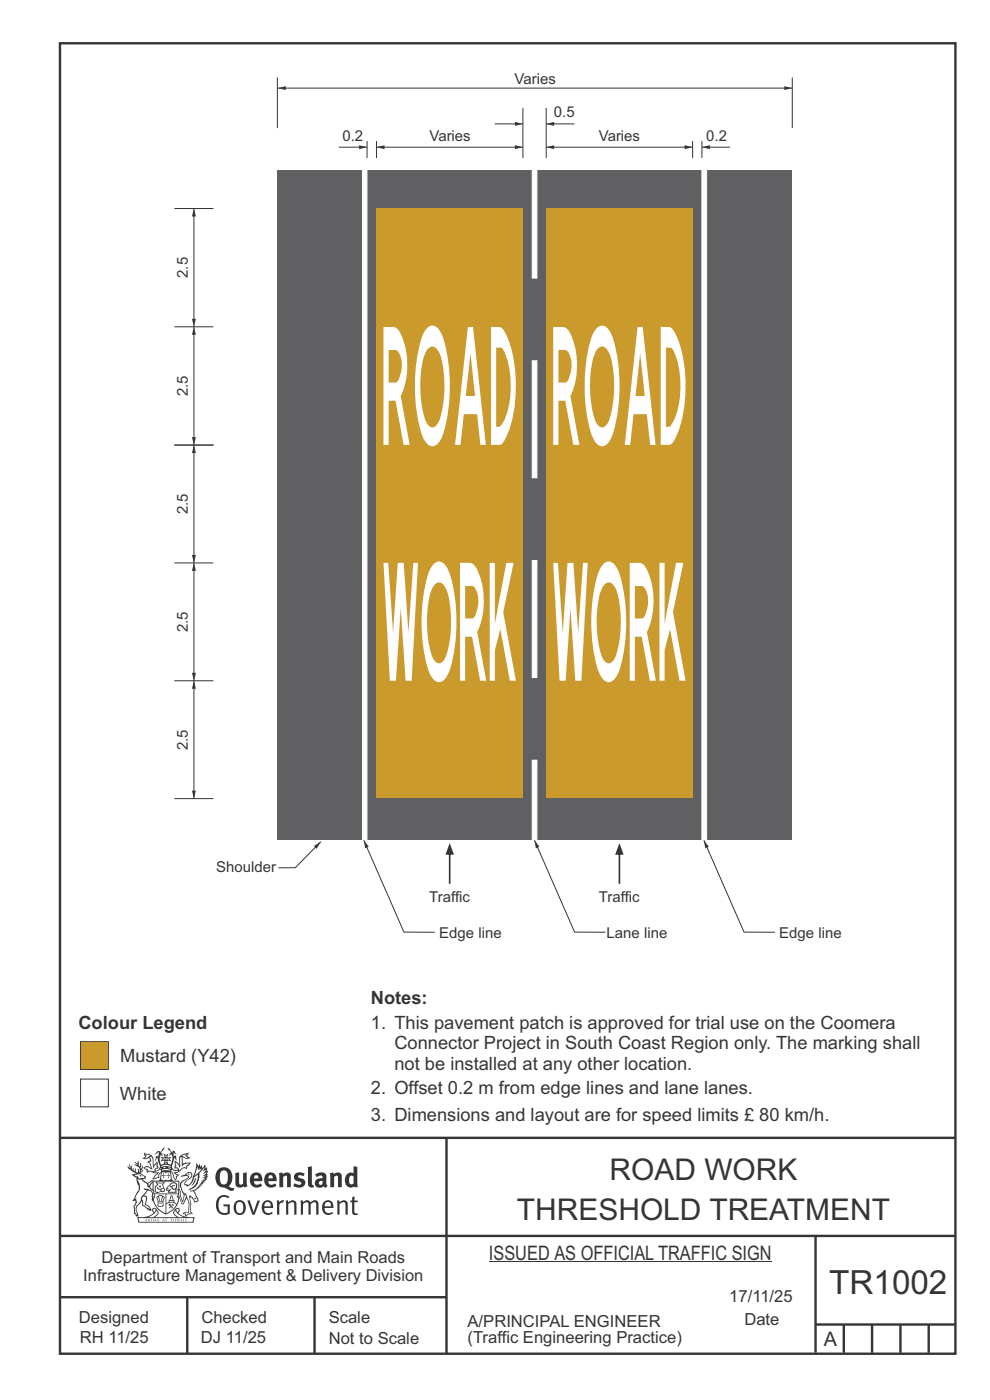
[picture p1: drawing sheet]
<svg xmlns="http://www.w3.org/2000/svg" width="210mm" height="297mm" viewBox="0 0 210 297" stroke-linecap="round" stroke-linejoin="round" font-family="sans-serif">
<g fill="none" stroke="#373435" stroke-width=".51">
<path d="M12.7 9.2h190v278h-190zM12.7 241.4h190M94.7 241.4v45.8M12.7 275.2h82M12.7 262.2h190.1M39.7 275.2v12M66.7 275.2v12M173 262.1v24.9M173 281h29.6M179 281v6M185 281v6M191 281v6"/>
<path d="M197 281v6"/>
</g>
<g fill="#373435">
<path d="M47 248.4a2.55 2.55 0 0 0 0 2.7l.3 .2a.81 .81 0 0 0 1-1v-.5a1.04 1.04 0 0 0-1.1-1.5zM46.3 248.1a1.82 1.82 0 0 1 2.1-.2 1.82 1.82 0 0 1 .9 1.8 2.29 2.29 0 0 1-.8 2l.7 .3h.5l-.2 .6a2.87 2.87 0 0 1-2-.7 2.12 2.12 0 0 1-1.7-3.1z" fill-rule="evenodd"/>
<path d="M49.9 248.9l.8-.2v2a.46 .46 0 0 0 .3 .6 .46 .46 0 0 0 .6-.3v-2.1l.7-.2v2.4l.2 .5-.5 .3-.3-.3a1.02 1.02 0 0 1-1.2 .3 1.02 1.02 0 0 1-.6-1.1z" fill-rule="evenodd"/>
<path d="M54 249.5l-.1 .5h.9a.49 .49 0 0 0-.2-.6 .49 .49 0 0 0-.6 .1zM53.4 249.1a1.34 1.34 0 0 1 1.6-.2 1.34 1.34 0 0 1 .6 1.5v.2h-1.7a.77 .77 0 0 0 .5 .8 .77 .77 0 0 0 .9-.4l.3 .5a1.59 1.59 0 0 1-2 .2 1.59 1.59 0 0 1-.5-2.1z" fill-rule="evenodd"/>
<path d="M57 249.5l-.1 .5h1a.49 .49 0 0 0-.2-.6 .49 .49 0 0 0-.7 .1zM56.4 249.1a1.34 1.34 0 0 1 1.6-.2 1.34 1.34 0 0 1 .7 1.5v.2h-1.8a.77 .77 0 0 0 .5 .8 .77 .77 0 0 0 .9-.4l.4 .5a1.59 1.59 0 0 1-2.1 .2 1.59 1.59 0 0 1-.5-2.1z" fill-rule="evenodd"/>
<path d="M59.2 248.9l.7-.2 .1 .4a.95 .95 0 0 1 1-.3 .95 .95 0 0 1 .7 .8v2.3h-.8v-2.3a.46 .46 0 0 0-.8 .1v2.2h-.8z" fill-rule="evenodd"/>
<path d="M62.6 249.1a1.75 1.75 0 0 1 2-.1l-.2 .5-.6-.2a.43 .43 0 0 0-.6 .3l.4 .3a1.04 1.04 0 0 1 1.2 1.1 1.04 1.04 0 0 1-1.4 1l-1.2-.4 .3-.6 1 .4 .4-.4a.88 .88 0 0 0-1-.5l-.4-.2-.1-.4z" fill-rule="evenodd"/>
<path d="M65.3 247.6l.8-.2 .1 3.8 .3 .2 .1 .4a.88 .88 0 0 1-1 0 .88 .88 0 0 1-.3-1z" fill-rule="evenodd"/>
<path d="M67.8 250.6a.43 .43 0 0 0-.1 .7 .43 .43 0 0 0 .7-.1v-.7zM66.8 249.1a1.7 1.7 0 0 1 2.4 .1v1.9l.3 .4-.4 .5-.5-.4a1.03 1.03 0 0 1-1.7-.1 1.03 1.03 0 0 1 .8-1.5h.7v-.4a.8 .8 0 0 0-1.2 .1z" fill-rule="evenodd"/>
<path d="M70 248.9l.7-.2 .1 .4a.95 .95 0 0 1 1-.3 .95 .95 0 0 1 .7 .8v2.3h-.8v-2.3a.46 .46 0 0 0-.8 .1v2.2h-.8z" fill-rule="evenodd"/>
<path d="M74.3 249.5a1.48 1.48 0 0 0 0 1.7h.5l.2-.1v-1.5l-.3-.2zM75 247.4l.8 .1 .1 4.4h-.7l-.1-.2a1.26 1.26 0 0 1-1.4 0 1.26 1.26 0 0 1-.5-1.3 1.29 1.29 0 0 1 .4-1.4 1.29 1.29 0 0 1 1.4-.1z" fill-rule="evenodd"/>
<path d="M46.4 253.9a1.72 1.72 0 0 1 2.3 0l-.3 .3a1.24 1.24 0 0 0-1.4-.2 1.24 1.24 0 0 0-.6 1.4 1.49 1.49 0 0 0 1.2 1.9l.7-.1v-1.3h-.8l-.1-.4h1.3v1.9a1.93 1.93 0 0 1-2.2 0 1.93 1.93 0 0 1-.7-2.2l.2-.8z" fill-rule="evenodd"/>
<path d="M50.4 255.1a1.65 1.65 0 0 0 .2 2.2 .99 .99 0 0 0 1-1.4 .78 .78 0 0 0-.4-.8 .78 .78 0 0 0-.8 0zM50 254.9a1.33 1.33 0 0 1 1.6-.1 1.33 1.33 0 0 1 .5 1.4 1.31 1.31 0 0 1-1.3 1.6 1.31 1.31 0 0 1-1.2-1.6v-.6z" fill-rule="evenodd"/>
<path d="M52.5 254.7l.4-.1 .9 2.6 .8-2.5h.5l-1.1 3h-.5z" fill-rule="evenodd"/>
<path d="M56.3 255.2l-.2 .7h1.3a.7 .7 0 0 0-.3-.8 .7 .7 0 0 0-.8 .1zM55.9 255a1.22 1.22 0 0 1 1.5-.2 1.22 1.22 0 0 1 .5 1.5h-1.8a.93 .93 0 0 0 .5 1 .93 .93 0 0 0 1.1-.2l.2 .3a1.43 1.43 0 0 1-1.8 .1 1.43 1.43 0 0 1-.6-1.7z" fill-rule="evenodd"/>
<path d="M58.7 254.7l.4-.1 .1 .5 .4-.4 .6-.1-.2 .5a.66 .66 0 0 0-.8 .7v1.9h-.4z" fill-rule="evenodd"/>
<path d="M60.6 254.7l.4-.1 .1 .5a.94 .94 0 0 1 1-.5 .94 .94 0 0 1 .8 .8v2.3h-.5l-.1-2.5a.81 .81 0 0 0-1.2 .3v2.2h-.4z" fill-rule="evenodd"/>
<path d="M63.7 254.7l.5-.1 .1 .5 .4-.3a.78 .78 0 0 1 1.1 .3 .9 .9 0 0 1 1-.5 .9 .9 0 0 1 .8 .8v2.3h-.5l-.1-2.5a.67 .67 0 0 0-1.1 .3v2.2h-.5v-2.4l-.4-.3-.7 .4v2.3h-.5z" fill-rule="evenodd"/>
<path d="M69 255.2l-.1 .7h1.3a.7 .7 0 0 0-.3-.8 .7 .7 0 0 0-.9 .1zM68.7 255a1.22 1.22 0 0 1 1.5-.2 1.22 1.22 0 0 1 .5 1.5h-1.8a.93 .93 0 0 0 .4 1 .93 .93 0 0 0 1.2-.2l.1 .3a1.44 1.44 0 0 1-1.7 .1 1.44 1.44 0 0 1-.6-1.7z" fill-rule="evenodd"/>
<path d="M71.4 254.7l.5-.1 .1 .5a.94 .94 0 0 1 1-.5 .94 .94 0 0 1 .8 .8v2.3h-.5l-.1-2.5a.81 .81 0 0 0-1.2 .3v2.2h-.4z" fill-rule="evenodd"/>
<path d="M74.7 253.9l.5-.1v.9h.7l-.1 .3h-.6v2.2l.1 .2h.5l.1 .3a.75 .75 0 0 1-1.2-.6v-2.1h-.4v-.3h.4z" fill-rule="evenodd"/>
<path d="M30.8 244.9l1.1 .3-.9 .5h-.4l.6-.5zM31.8 245.4h.2a2.44 2.44 0 0 1 .4 1.9l.1 .5 .7-1-.1 .6 .3 .3a.57 .57 0 0 0-.6 .7l-1-.1-.5 .2 .2-.5-.8-.3 .7-.1 .9 .5 .1-.1-.6-1.3-.2-.2h.5zM30.7 244.4l-.1 .5 .2 .4-.6 .4a1.04 1.04 0 0 0 1.4-.1l.2 .6-.3 .1-.2 .4a.94 .94 0 0 1 .8 1.1l-.2-.1a1.16 1.16 0 0 0-1.5-.1l.3 .4 .4 .2 .1 .5 .2 .1 .1-.2a.94 .94 0 0 1 1.1 .2l.8 .1-1.2 1.2a1.13 1.13 0 0 0 1.2-.2l.4-.1-.1-.4 .5-.8a.83 .83 0 0 0-.6 1.1l-.3-.1-.7 .4 1.1-1.4-.5 .1-.5-.1 1.3-.5-.1-.1-.9 .4v-.3l.2-.2 .3 .1 .1-.3-.2-.4v-.6l-.1-.4-.7 1v-.7a1.42 1.42 0 0 0-1.6-1.8z" fill-rule="evenodd"/>
<path d="M38.5 245.2l.5-.2 .7-.1-.6 .3 .8 .5h-.3zM38.3 245.5l.2-.1 .1 2a1.69 1.69 0 0 1 1.6-.6l-.8 .5 .1 .5a1.1 1.1 0 0 0-1.5 .6l-.1-.5-.2-.2h-.5l.3-.4-.3-.7a1.42 1.42 0 0 1 .8 1.1l.2-.1zM37.1 246.2l.1 1-.2 .3 .1 .4h.5l.1 .2a.96 .96 0 0 1-1.1-.1l-.1 .1a1.06 1.06 0 0 0 1.3 .2v.1a.72 .72 0 0 1-1 .2l.3 .5 .6 .2-.4 .2-.1 .6-.2-.3-.4-1.1-.4-.4 .4 .9a1.54 1.54 0 0 0 .7 1.2l.2-.3a.58 .58 0 0 1 .4-.8l.2-.1h-.3l-.5-.3 .9-.5a.93 .93 0 0 1 1.2-.5v.2l.2-.2 .1-.5a.99 .99 0 0 0 .7-.8l-1.3 .1-.3 .2-.1-1.4 .9 .4 .9-.3h-.4l-.5-.4 .4-.7-.6 .2a1.46 1.46 0 0 0-1.4 2.1v.4l-.2-.4z" fill-rule="evenodd"/>
<path d="M35.6 248.9l.2 .1-.1 .3 .4 .1h-.4v.6l-.1-.6h-.3l.3-.1z" fill-rule="evenodd"/>
<path d="M34.6 248.9l.2 .1v.3l.3 .1h-.3l-.1 .6v-.6h-.4l.4-.1z" fill-rule="evenodd"/>
<path d="M34.3 248.8a.57 .57 0 0 1 .9 .2 .57 .57 0 0 1 .9-.2l.2 1.4h-.2a.57 .57 0 0 1-.9 0 .69 .69 0 0 1-1.1 0zM34.2 248.1l-.3 2.1-.2 .4h3l-.2-.4-.3-2.1h-.2v.2l-.8-.1-.8 .1v-.2z" fill-rule="evenodd"/>
<path d="M34.2 252.4a.3 .3 0 0 0 .6 0 .3 .3 0 0 0-.6 0zM33.3 250.9l.3 .3-.3 .4a.79 .79 0 0 0 0 1.3l.8-.2-.1-.3a.55 .55 0 0 1-.7-.6l.1-.1 .2 .3 .3 .2 .8-.2-.4-.7 .4-.4-.7 .2zM33 250.7l1.1 .2 .9-.2-.4 .6 .4 1.2a.56 .56 0 0 1-.8 .3l-.2 .1a.73 .73 0 0 1-.9 .1 .73 .73 0 0 1-.3-1v-.4l.6-.4z" fill-rule="evenodd"/>
<path d="M35.6 251.8l.7-.4a.58 .58 0 0 1 1-.1 .58 .58 0 0 1-.4 .9l-.3-.3a.43 .43 0 0 1 .6-.4 .57 .57 0 0 0-.8 .2l-.2-.1-.3 .1 .4 .2a.55 .55 0 0 0 .9 .4v.5h-1.3l.3-.4-.1-.1-.6 .1 .2-.3-.2-.1zM35.4 251.8l-.1 .2a.39 .39 0 0 0 .2 .6h.3l-.2 .4h1.9l-.1-.8a.86 .86 0 0 0-.1-1.3 .86 .86 0 0 0-1.3 .4z" fill-rule="evenodd"/>
<path d="M36 254.8h.8v.2h-.8zM36.4 253.8l.2 .8h-.4zM36.4 253.5l-.3 .5-.1 .6h-.2v.4l-.7 .4 .2 .1a1.48 1.48 0 0 1 2.1 .2l.2-.1-.6-.5v-.5h-.2l-.1-.6z" fill-rule="evenodd"/>
<path d="M35.8 255.4l.4 .1 .1 .3 .3-.2-.2-.2a.38 .38 0 0 1 .5 .5l-.2-.2-.3 .2 .3 .2-.3 .3-.1-.4-.4 .4-.1-.2 .4-.3-.1-.1-.2 .1z" fill-rule="evenodd"/>
<path d="M34.5 254h.2v.2l-.2 .6h-.2zM33.6 255.3h.9v.2a.55 .55 0 0 1-.8 .4v-.2l-.2-.1zM33.4 254h.2l.2 .8h-.2zM33.6 255l.8-.1 .1 .2h-.8zM33.8 253.7h.5l-.2 1.1h-.1zM33.3 253.8l-.1 .3 .3 1.1a.48 .48 0 0 0-.1 .6 .48 .48 0 0 0 .5 .2h.5a.49 .49 0 0 0 .2-.8l.3-1.1-.1-.3a1.42 1.42 0 0 0-1.5 0z" fill-rule="evenodd"/>
<path d="M33.7 251.5l.4 .1 .1 .3h-.3z" fill-rule="evenodd"/>
<path d="M41.3 250.1l.3-.2-.2 .8-.6 .8h-.2l.5-.7z" fill-rule="evenodd"/>
<path d="M39.7 249l.3-.2 .5 .2a.88 .88 0 0 1-.6 1.1 1.22 1.22 0 0 0-.8 1.3l.5 .2a.72 .72 0 0 0 .9-.4l.5-.8 .2-.6 .8-.6v.2a2.85 2.85 0 0 1-2 2.9l.1 .1a2.13 2.13 0 0 0 1.9-1.5v-.3a2.01 2.01 0 0 0 .3-1.7l1.1-1.3-.4 1 .7-.5-.7 1 .8-.4-.8 .8 .7-.2-.9 .6 .8-.1-.8 .4h.7l-.8 .3 .3 .2h-.4l.2 .3h-.4l.2 .3h-.4l.1 .2h-.1a2.16 2.16 0 0 1-2 1.1l.1 .2 .4-.1a.76 .76 0 0 1 .7 .8l.5 1.2-.6 .2a1.45 1.45 0 0 0-1.1-1.3l.2 1.8-.1 1.8 .4 .3a1.07 1.07 0 0 0-1.2 .4v-.3l-.5-.2a.87 .87 0 0 1 1.1-.1v-.7a4.4 4.4 0 0 0-.6-3.1l-.1-.3h-.2a2.16 2.16 0 0 1-.7-2.2l.3-.4 1.2-.7a.55 .55 0 0 0-.4-.8zM37.8 252.4a.76 .76 0 0 1 .3 1.1l.6 1.6 .4-1.7 .2 .1a.61 .61 0 0 1-.1 .9l-.3 .8-.2 .1-.7-1.6-.3 .1a1.18 1.18 0 0 0 .1-1.4zM41.8 247.5l.2 .7 .3-.5v.6l.4-.5a1.9 1.9 0 0 1-1.2 1.4l-.3 .3zM38.2 249.6l1.4-.2 .2 .2v.3l-.5 .2a1.26 1.26 0 0 0-.9 1.9l.2 .7a1.84 1.84 0 0 1 .1 2.1l-.4-1.4a.96 .96 0 0 0-.4-1.2l-.4 .2a.78 .78 0 0 1 0 1.3l.1 .3h.4l.4 1.1a.38 .38 0 0 0 .2 .4 .38 .38 0 0 0 .4-.1l.6-1.2a2.94 2.94 0 0 1 .4 2.5l-.1 .4h-.8l-.3 .4v.2l.4-.1 .1 .4 .2 .1a1.02 1.02 0 0 1 1.3-.5v-.4l-.3-.1 .1-1.8-.3-1.3h.1a1.14 1.14 0 0 1 .8 1 .63 .63 0 0 0 .8-.2 .63 .63 0 0 0-.2-.9l-.6-1.2 .9-.6 .2-.4h.3l-.1-.2h.4l-.1-.3h.3l-.1-.3 .5-.1-.2-.2 .6-.4v-.2h-.2l.4-.5h-.3l.3-.5-.4 .1 .4-.5v-.3l-.3 .2 .2-.7-.1-.2-.4 .3v-.8l-.6 .8-.2-.8-.2 .5-.3-.7-.1 .6-.5-.8-.1 1.4-.6 1.8a1.81 1.81 0 0 1-1 1.5l-.6-.2a1.75 1.75 0 0 1 1.1-1.2 .75 .75 0 0 0 .1-1.3 .75 .75 0 0 0-1.2 .4z" fill-rule="evenodd"/>
<path d="M41.2 254.1h.3l.2 .2-.4 .1z" fill-rule="evenodd"/>
<path d="M29.4 258.4h11.6l-.1 .8h-11.4zM31.3 258.2l.5-.1a2.48 2.48 0 0 0 1.4-1.3l.3 .5-.5 .6-.5 .3zM32.5 256.6l.3-.2 .2 .1-.3 .7zM37.2 256.8a2.65 2.65 0 0 0 1.8 1.4h-1.1l-.5-.3-.5-.6zM37.4 256.5l.2-.1 .3 .2-.3 .6zM29.2 258.2l.1 1.2h11.8l.2-1.1-.2-.1a4.1 4.1 0 0 1-3.3-.9l.3-.4-.1-.6a1.06 1.06 0 0 0-1.3 1l.2 .4 .6 .5h-4.7l.3-.1a.84 .84 0 0 0 .6-.8 .84 .84 0 0 0-.5-.8l-.3-.2h-.5l-.1 .6 .3 .4a4.2 4.2 0 0 1-3.4 .9z" fill-rule="evenodd"/>
<path d="M31 258.7l.1 .2h-.2zM31 258.5l-.3 .6 .4-.2 .2 .2z" fill-rule="evenodd"/>
<path d="M31.3 258.6h.3v.4a.25 .25 0 0 0 .2-.1 .25 .25 0 0 0-.1-.3h.1a.29 .29 0 0 1 0 .4 .29 .29 0 0 1-.4 0 .29 .29 0 0 1 0-.4z" fill-rule="evenodd"/>
<path d="M32.2 258.6a.22 .22 0 0 1 .3 .2 .22 .22 0 0 1-.3 .2zM32 258.6l.1 .4a.33 .33 0 0 0 .4 0 .33 .33 0 0 0 0-.4 .33 .33 0 0 0-.5 0z" fill-rule="evenodd"/>
<path d="M32.9 258.7l.1 .2h-.2zM32.9 258.5l-.2 .6 .3-.2 .2 .2z" fill-rule="evenodd"/>
<path d="M33.3 258.6h.2l.1 .1 .2-.1-.2 .2 .2 .3-.3-.3-.1 .3h-.1l.2-.3z" fill-rule="evenodd"/>
<path d="M34.7 258.7l.1 .2h-.2zM34.7 258.5l-.3 .6 .4-.2 .2 .2z" fill-rule="evenodd"/>
<path d="M35 258.5h.5l-.2 .1v.5h-.2l.1-.5z" fill-rule="evenodd"/>
<path d="M36.2 258.6l.3-.1-.1 .1v.2h.1h-.1v.3h-.2z" fill-rule="evenodd"/>
<path d="M36.7 258.6h.2v.5h-.2z" fill-rule="evenodd"/>
<path d="M37.3 258.6a.22 .22 0 0 1 .3 .2 .22 .22 0 0 1-.3 .2zM37.1 258.6v.4a.33 .33 0 0 0 .5 0 .33 .33 0 0 0 0-.4 .33 .33 0 0 0-.5 0z" fill-rule="evenodd"/>
<path d="M37.8 258.6l.4-.1-.2 .1v.2h.1h-.1v.2l.2 .1h-.4z" fill-rule="evenodd"/>
<path d="M38.4 258.6h.2l-.1 .4 .2 .1h-.3z" fill-rule="evenodd"/>
<path d="M38.9 258.6h.2v.5h-.2z" fill-rule="evenodd"/>
<path d="M39.3 258.6h.2h-.1l.2 .3-.2 .2-.1-.1v-.1l.2 .1z" fill-rule="evenodd"/>
<path d="M34.2 247.4a1.51 1.51 0 0 1 2 .2 2.67 2.67 0 0 0-2.1 0zM35.7 247.6l.4 .1 .1 .3-.4-.1zM34.6 247.6h.5l.1 .2h-.4zM34 247.8l.3 .2h-.3zM34.9 246.9l.3-.2 .3 .2zM34.9 245.6l.2 .1v.3h-.2zM35 245.1l.2 .2 .2-.2-.1 .3h-.2zM35.1 246.3h.2l.1 .4-.2-.2-.2 .2zM35.3 245.7l.2-.1v.4h-.2zM34.4 245.7h.3l.1 .3-.4 .1 .2-.2zM35.7 245.7h.3l-.2 .2 .2 .2-.4-.1zM32.7 244.9l1-.5-.1 1-.2-.2-.3 .2-.3 1.1 .5-1 .3 .9a1.84 1.84 0 0 1 .2 1.7l.4 .1a2.48 2.48 0 0 1 2.2 0l.2-.2-.2-.7 .7-1.8 .4 .7-.2-1-.2-.1-.2 .3v-.9l.6 .4-.6-.8-.3 .1-.1 .4-.5-.9-.5-.3 .2 .5 .6 .5-.5 .8 .4-.4a2.06 2.06 0 0 1 0 2.3l-.5-.2-.2-.6 .1-.1 .8 .2-.4-.5 .4-.5-.7 .2-.2-.2 .2-.7-.5 .4-.5-.4 .2 .7-.2 .2-.7-.2 .4 .5-.4 .5 .8-.2 .1 .1-.2 .6-.5 .2a2.02 2.02 0 0 1 0-2.2l.3 .5-.1-.7-.3-.1 .8-1.2-.4 .3-.5 .8-.2-.3a.8 .8 0 0 0-.8 .5z" fill-rule="evenodd"/>
<path d="M29.2 250.1l.3 .1a.61 .61 0 0 1 .8 .4l.3 .2a.8 .8 0 0 1 .6 1l.4 .1 .5 .5a1 1 0 0 1 .5 1.1l-.1 .7v-.5h-.1a.96 .96 0 0 0-.8-1.3l-.2-.2h-.7l-.1-.1-.1 .1 .1 .3h.6l-1.2 1.3-.2 1-.4 .6a1.33 1.33 0 0 0-.5 1.8l.2 .5a1.26 1.26 0 0 1-.5-1.5l-.1-.3a1.56 1.56 0 0 0 .4-1.7l-.3 .2 .2-.5a3.2 3.2 0 0 0 .7-3zM30.4 253.9h.4a2.06 2.06 0 0 1-.1 1.6l.7 .5 .4 .4-.6-.1-.8-.6-.1-.9a.51 .51 0 0 1 .1-.9zM28.6 249.3a1.52 1.52 0 0 1 2.1 .5l-1.1 .2-.2-.1-.1-.4h-.5zM27.5 247v.8l-.3-.4h-.1a3.1 3.1 0 0 0 1.9 1.6l-1 .1 .5 .6 .5 .1 .1 1.1a1.84 1.84 0 0 1-.3 2.5l-.4 .9-.3 .4 .2 .1 .4-.1 .1 .4-.2 .5-.3 .2 .1 1.7h.2l.3 .5 .1 .1 .4-.1-.1-.5a1.3 1.3 0 0 1-.1-1.7l.9-1 .1 1.1 .6 .2 .5 .5 .1-.1 .2 .3h.5a1.85 1.85 0 0 0-1.2-1.4l.1-.3a1.39 1.39 0 0 0 0-1.4l-.5-.1 .5-.5a.66 .66 0 0 1 .9-.4 .66 .66 0 0 1 .3 .9l-.1 .4 .2-.1v.2l-.1 .3 .2 .5 .1-.3a2.24 2.24 0 0 0 .1-2.2 .73 .73 0 0 1-.7-.7 .73 .73 0 0 1 .6-.7v-.2a.94 .94 0 0 0-.9 .8 .48 .48 0 0 1-.1-.6 .48 .48 0 0 1 .5-.2l.5-.3a.51 .51 0 0 0-.8 .2l-.5 .2-1-.8h.6l.2-.5-1.2-.7 .5-.5v-.3l-.5 .4 .1-.2a.69 .69 0 0 0 .2-1v.4l-.2 .3v-1.1l-.3-.2 .1 .6-.1 .2-.4-1.3v.7l-.6-.4 .5 .7-.6-.2 .3 .3a1 1 0 0 1 .7 1.4l-.2-.8v.9l-.5-.2v-.8l-.2 .7-.2-.1-.1-.6-.2 .4-.2-.2 .1-.7-.2 .5z" fill-rule="evenodd"/>
<path d="M29.6 249.4l.2-.1 .3 .2z" fill-rule="evenodd"/>
<path d="M32.4 250.5h5.6v2l-.2-.1v-1.7h-5.2v2.5h5.2v-.8l.1 .2-.1 1.1v-.3h-2.5v4a4.1 4.1 0 0 0 2.6-3.6l.1-.1a4 4 0 0 1-2.8 3.9 4.2 4.2 0 0 1-2.8-4.7l.1 1.2 .1-.1a3.8 3.8 0 0 0 2.5 3.4v-4h-2.5l-.2-.9z" fill-rule="evenodd"/>
<circle cx="40" cy="249.1" r=".17"/>
</g>
<path d="M17.1 228.9h5.9v5.9h-5.9z" fill-rule="evenodd" fill="#fefefe" stroke="#373435" stroke-width=".21"/>
<path d="M17.1 221h5.9v5.9h-5.9z" fill-rule="evenodd" fill="#ca9a2c" stroke="#373435" stroke-width=".21"/>
<path d="M103.7 267.7h60" fill="none" stroke="#373435" stroke-width=".21"/>
<path d="M58.8 36.2h109.3v142.1h-109.3z" fill-rule="evenodd" fill="#606062"/>
<g fill="#fefefe" stroke="#fefefe" stroke-width=".21">
<path d="M112.9 36.2h1v22.8h-1z" fill-rule="evenodd"/>
<path d="M148.9 36.2h1v142.1h-1z" fill-rule="evenodd"/>
</g>
<path d="M79.9 31.2h31" fill="none" stroke="#373435" stroke-width=".21"/>
<g fill="#373435">
<path d="M109.2 30.8l1.7 .4-1.7 .4z"/>
<path d="M79.9 31.2l1.7-.4v.8z"/>
</g>
<path d="M58.8 16.4v10.8M58.9 18.7h109.2M168.1 16.4v10.8" fill="none" stroke="#373435" stroke-width=".21"/>
<g fill="#373435">
<path d="M166.4 18.3l1.7 .4-1.7 .4z"/>
<path d="M58.9 18.7l1.7-.4v.8z"/>
</g>
<g fill="#fefefe" stroke="#fefefe" stroke-width=".21">
<path d="M112.9 118.9h1v24.8h-1z" fill-rule="evenodd"/>
<path d="M112.9 76.5h1v24.9h-1z" fill-rule="evenodd"/>
<path d="M76.9 36.2h.9v142.1h-.9z" fill-rule="evenodd"/>
</g>
<path d="M71.9 31.2h6M79.9 29.9v3.6" fill="none" stroke="#373435" stroke-width=".21"/>
<path d="M76.2 30.8l1.7 .4-1.7 .4z" fill="#373435"/>
<path d="M115.9 26.3h5.9" fill="none" stroke="#373435" stroke-width=".21"/>
<path d="M115.9 26.3l1.7-.4v.8z" fill="#373435"/>
<path d="M104.9 26.3h6" fill="none" stroke="#373435" stroke-width=".21"/>
<path d="M109.2 25.9l1.7 .4-1.7 .4z" fill="#373435"/>
<path d="M148.9 31.2h6" fill="none" stroke="#373435" stroke-width=".21"/>
<path d="M148.9 31.2l1.7-.4v.8z" fill="#373435"/>
<path d="M68.1 178.6l-5.5 5.5h-3.5" fill="none" stroke="#373435" stroke-width=".21"/>
<path d="M66.6 179.5l1.5-.9-.9 1.5z" fill="#373435"/>
<path d="M77.9 29.9v3.6M115.9 31.2h31" fill="none" stroke="#373435" stroke-width=".21"/>
<g fill="#373435">
<path d="M115.9 31.2l1.7-.4v.8z"/>
<path d="M145.2 30.8l1.7 .4-1.7 .4z"/>
</g>
<path d="M110.9 22.9v10.6M115.9 22.9v10.6M146.9 29.9v3.6" fill="none" stroke="#373435" stroke-width=".21"/>
<path d="M79.9 44.2h31v125h-31z" fill-rule="evenodd" fill="#ca9a2c"/>
<g fill="#fefefe">
<path d="M81.3 119.4h1.1l1 14.8 1-14.8h1.2l1 14.8 1.1-14.8h1l-1.4 25h-1.3l-1-15.4-1 15.4h-1.3z" fill-rule="evenodd"/>
<path d="M97.6 119.4h2.1a2.45 2.45 0 0 1 1.7 1.9 16.2 16.2 0 0 1-.2 12.7l1.9 10.4h-1.2l-1.8-9.3h-1.4v9.3h-1.1zM98.7 124.3v6.9h1.5a2.12 2.12 0 0 0 1-1.7 5 5 0 0 0-.9-5.2z" fill-rule="evenodd"/>
<path d="M103.9 119.4h1.1v12.9l2.4-12.9h1.6l-2.2 10.5 2.6 14.5h-1.3l-2-10.9-1.1 4.4v6.5h-1.1z" fill-rule="evenodd"/>
<path d="M92.5 123.8a1.16 1.16 0 0 1 1.7 .4 13.3 13.3 0 0 1 1.5 6.8 20.5 20.5 0 0 1-1.3 8.7 1.21 1.21 0 0 1-1.1 1 1.21 1.21 0 0 1-1.3-.7 21.8 21.8 0 0 1-1.3-11.2 7.4 7.4 0 0 1 1.8-5zM91.8 119.9a1.64 1.64 0 0 1 1.6-.8 1.64 1.64 0 0 1 1.4 1.2 27.4 27.4 0 0 1 2 11.6 28.7 28.7 0 0 1-1.9 11.3 1.9 1.9 0 0 1-2.5 1.3 4.8 4.8 0 0 1-1.7-2.8 36.2 36.2 0 0 1 .5-20.8z" fill-rule="evenodd"/>
<path d="M91.1 73.7a1.16 1.16 0 0 1 1.7 .5 13.3 13.3 0 0 1 1.5 6.8 20.5 20.5 0 0 1-1.4 8.7 1.21 1.21 0 0 1-1 1 1.21 1.21 0 0 1-1.3-.8 21.8 21.8 0 0 1-1.3-11.2 7.4 7.4 0 0 1 1.8-5zM90.4 69.8a1.64 1.64 0 0 1 1.6-.7 1.64 1.64 0 0 1 1.3 1.2 27.4 27.4 0 0 1 2.1 11.6 28.7 28.7 0 0 1-1.9 11.3 1.9 1.9 0 0 1-2.5 1.3 4.8 4.8 0 0 1-1.7-2.8 36.2 36.2 0 0 1 .4-20.8z" fill-rule="evenodd"/>
<path d="M104.2 69.4v25l2-.1a2.33 2.33 0 0 0 1.1-1.4 29.6 29.6 0 0 0 .1-21.7l-.8-1.4-.4-.4zM105.3 73.7h.9a1.1 1.1 0 0 1 .8 .9 19.4 19.4 0 0 1-.3 15.1l-.7 .8h-.7z" fill-rule="evenodd"/>
<path d="M99.2 69.4h1.1l2.8 25h-1.2l-.7-6.5h-2.8l-.7 6.5h-1.2zM99.8 75l1 9h-2z" fill-rule="evenodd"/>
<path d="M81.3 69.4h2.1a2.45 2.45 0 0 1 1.8 1.9 16.2 16.2 0 0 1-.2 12.7l1.9 10.4h-1.3l-1.7-9.4h-1.5v9.4h-1.1zM82.4 74.3v6.9h1.5a2.12 2.12 0 0 0 1.1-1.8 5 5 0 0 0-.9-5.1z" fill-rule="evenodd"/>
</g>
<path d="M41.1 69.3v25.1M37 94.4h8.3" fill="none" stroke="#373435" stroke-width=".21"/>
<g fill="#373435">
<path d="M41.1 69.3l.4 1.7h-.8z"/>
<path d="M40.7 92.7h.8l-.4 1.7z"/>
</g>
<path d="M37 69.3h8.3M37 119.4h8.3M41.1 119.4v25M37 144.4h8.3" fill="none" stroke="#373435" stroke-width=".21"/>
<g fill="#373435">
<path d="M40.7 142.7h.8l-.4 1.7z"/>
<path d="M41.1 119.4l.4 1.7h-.8z"/>
</g>
<path d="M37 94.4h8.3M41.1 94.4v25" fill="none" stroke="#373435" stroke-width=".21"/>
<g fill="#373435">
<path d="M41.1 94.4l.4 1.7h-.8z"/>
<path d="M40.7 117.7h.8l-.4 1.7z"/>
</g>
<path d="M41.1 144.4v25M37 169.4h8.3" fill="none" stroke="#373435" stroke-width=".21"/>
<g fill="#373435">
<path d="M41.1 144.4l.4 1.7h-.8z"/>
<path d="M40.7 167.7h.8l-.4 1.7z"/>
</g>
<path d="M37 44.2h8.3M41.1 44.2v25.1" fill="none" stroke="#373435" stroke-width=".21"/>
<g fill="#373435">
<path d="M40.7 67.6h.8l-.4 1.7z"/>
<path d="M41.1 44.2l.4 1.7h-.8z"/>
</g>
<path d="M115.9 44.2h31v125h-31z" fill-rule="evenodd" fill="#ca9a2c"/>
<g fill="#fefefe">
<path d="M117.3 119.4h1.1l1 14.8 1-14.8h1.2l1 14.8 1.1-14.8h1l-1.4 25h-1.3l-1-15.4-1 15.4h-1.3z" fill-rule="evenodd"/>
<path d="M133.6 119.4h2.1a2.45 2.45 0 0 1 1.7 1.9 16.2 16.2 0 0 1-.2 12.7l1.9 10.4h-1.3l-1.7-9.3h-1.4v9.3h-1.1zM134.7 124.3v6.9h1.5a2.12 2.12 0 0 0 1-1.7 5 5 0 0 0-.9-5.2z" fill-rule="evenodd"/>
<path d="M139.9 119.4h1.1v12.9l2.4-12.9h1.6l-2.2 10.5 2.6 14.5h-1.3l-2-10.9-1.1 4.4v6.5h-1.1z" fill-rule="evenodd"/>
<path d="M128.5 123.8a1.16 1.16 0 0 1 1.7 .4 13.3 13.3 0 0 1 1.5 6.8 20.5 20.5 0 0 1-1.3 8.7 1.21 1.21 0 0 1-1.1 1 1.21 1.21 0 0 1-1.3-.7 21.8 21.8 0 0 1-1.3-11.2 7.4 7.4 0 0 1 1.8-5zM127.8 119.9a1.64 1.64 0 0 1 1.6-.8 1.64 1.64 0 0 1 1.4 1.2 27.4 27.4 0 0 1 2 11.6 28.7 28.7 0 0 1-1.9 11.3 1.9 1.9 0 0 1-2.5 1.3 4.8 4.8 0 0 1-1.7-2.8 36.2 36.2 0 0 1 .5-20.8z" fill-rule="evenodd"/>
<path d="M127.1 73.7a1.16 1.16 0 0 1 1.7 .5 13.3 13.3 0 0 1 1.5 6.8 20.5 20.5 0 0 1-1.4 8.7 1.21 1.21 0 0 1-1 1 1.21 1.21 0 0 1-1.3-.8 21.8 21.8 0 0 1-1.3-11.2 7.4 7.4 0 0 1 1.8-5zM126.4 69.8a1.64 1.64 0 0 1 1.6-.7 1.64 1.64 0 0 1 1.3 1.2 27.4 27.4 0 0 1 2.1 11.6 28.7 28.7 0 0 1-1.9 11.3 1.9 1.9 0 0 1-2.5 1.3 4.8 4.8 0 0 1-1.7-2.8 36.2 36.2 0 0 1 .4-20.8z" fill-rule="evenodd"/>
<path d="M140.2 69.4v25l2-.1a2.33 2.33 0 0 0 1.1-1.4 29.6 29.6 0 0 0 .1-21.7l-.8-1.4-.4-.4zM141.3 73.7h.9a1.1 1.1 0 0 1 .8 .9 19.4 19.4 0 0 1-.3 15.1l-.7 .8h-.7z" fill-rule="evenodd"/>
<path d="M135.2 69.4h1.1l2.8 25h-1.2l-.7-6.5h-2.8l-.7 6.5h-1.2zM135.8 75l1 9h-2z" fill-rule="evenodd"/>
<path d="M117.3 69.4h2.1a2.45 2.45 0 0 1 1.8 1.9 16.2 16.2 0 0 1-.2 12.7l1.9 10.4h-1.3l-1.7-9.4h-1.5v9.4h-1.1zM118.4 74.3v6.9h1.5a2.12 2.12 0 0 0 1.1-1.8 5 5 0 0 0-.9-5.1z" fill-rule="evenodd"/>
</g>
<path d="M148.9 29.9v3.6M77.2 178.3l8.5 19.4 6.5 .1" fill="none" stroke="#373435" stroke-width=".21"/>
<path d="M77.2 178.3l1 1.3-.7 .4z" fill="#373435"/>
<path d="M95.2 180.4h.4v7.1h-.4zM95.4 178.9l.9 2.4h-1.8z" fill="#373435"/>
<path d="M112.9 161.3h1v17h-1z" fill-rule="evenodd" fill="#fefefe" stroke="#fefefe" stroke-width=".21"/>
<path d="M131.2 180.4h.4v7.1h-.4zM131.4 178.9l.9 2.4h-1.8z" fill="#373435"/>
<path d="M149.3 178.3l8.5 19.4 6.6 .1" fill="none" stroke="#373435" stroke-width=".21"/>
<path d="M149.3 178.3l1.1 1.3-.8 .4z" fill="#373435"/>
<path d="M113.4 178.3l8.5 19.4 6.5 .1" fill="none" stroke="#373435" stroke-width=".21"/>
<path d="M113.4 178.3l1 1.3-.7 .4z" fill="#373435"/>
<text font-size="7.1" fill="#373435" x="175.9" y="274.5">TR1002</text>
<g font-size="6.3" fill="#373435">
<text x="129.3" y="250.3">ROAD WORK</text>
<text x="109.7" y="258.8">THRESHOLD TREATMENT</text>
</g>
<g font-size="4.2" fill="#373435">
<text x="103.7" y="267.2">ISSUED AS OFFICIAL TRAFFIC SIGN</text>
<text x="174.7" y="285.6">A</text>
</g>
<g font-size="3.9" fill="#373435">
<text x="78.7" y="213">Notes:</text>
<text x="16.6" y="218.4">Colour Legend</text>
<text x="78.7" y="218.2">1. This pavement patch is approved for trial use on the Coomera</text>
<text x="25.5" y="225.4">Mustard (Y42)</text>
<text x="83.7" y="226.9">not be installed at any other location.</text>
<text x="83.7" y="222.6">Connector Project in South Coast Region only. The marking shall</text>
<text x="25.4" y="233.3">White</text>
<text x="78.7" y="232.1">2. Offset 0.2 m from edge lines and lane lanes.</text>
<text x="78.7" y="237.8">3. Dimensions and layout are for speed limits</text>
<text x="161.1" y="237.8">80 km/h.</text>
</g>
<g font-size="3.5" fill="#373435">
<text x="21.6" y="267.9">Department of Transport and Main Roads</text>
<text x="17.7" y="271.8">Infrastructure Management &amp; Delivery Division</text>
<text x="16.7" y="280.6">Designed</text>
<text x="42.7" y="280.6">Checked</text>
<text x="69.7" y="280.6">Scale</text>
<text x="99.2" y="281.5">A/PRINCIPAL ENGINEER</text>
<text x="154.7" y="276.2">17/11/25</text>
<text x="157.9" y="281.2">Date</text>
<text x="16.9" y="284.8">RH 11/25</text>
<text x="42.6" y="284.8">DJ 11/25</text>
<text x="69.7" y="285.2">Not to Scale</text>
<text x="99.2" y="285">(Traffic Engineering Practice)</text>
</g>
<g font-size="3.2" fill="#373435">
<text x="109.2" y="17.9">Varies</text>
<text x="72.6" y="29.9">0.2</text>
<text x="91.1" y="29.9">Varies</text>
<text x="117.5" y="24.7">0.5</text>
<text x="127" y="29.9">Varies</text>
<text x="149.8" y="29.9">0.2</text>
<text x="39.8" y="59" transform="rotate(-90 39.8 59)">2.5</text>
<text x="39.8" y="84.1" transform="rotate(-90 39.8 84.1)">2.5</text>
<text x="39.8" y="109.1" transform="rotate(-90 39.8 109.1)">2.5</text>
<text x="39.8" y="134.1" transform="rotate(-90 39.8 134.1)">2.5</text>
<text x="39.8" y="159.1" transform="rotate(-90 39.8 159.1)">2.5</text>
<text x="45.8" y="185.1">Shoulder</text>
<text x="91" y="191.3">Traffic</text>
<text x="127" y="191.3">Traffic</text>
<text x="93.2" y="199">Edge line</text>
<text x="128.7" y="199">Lane line</text>
<text x="165.3" y="199">Edge line</text>
</g>
</svg>
